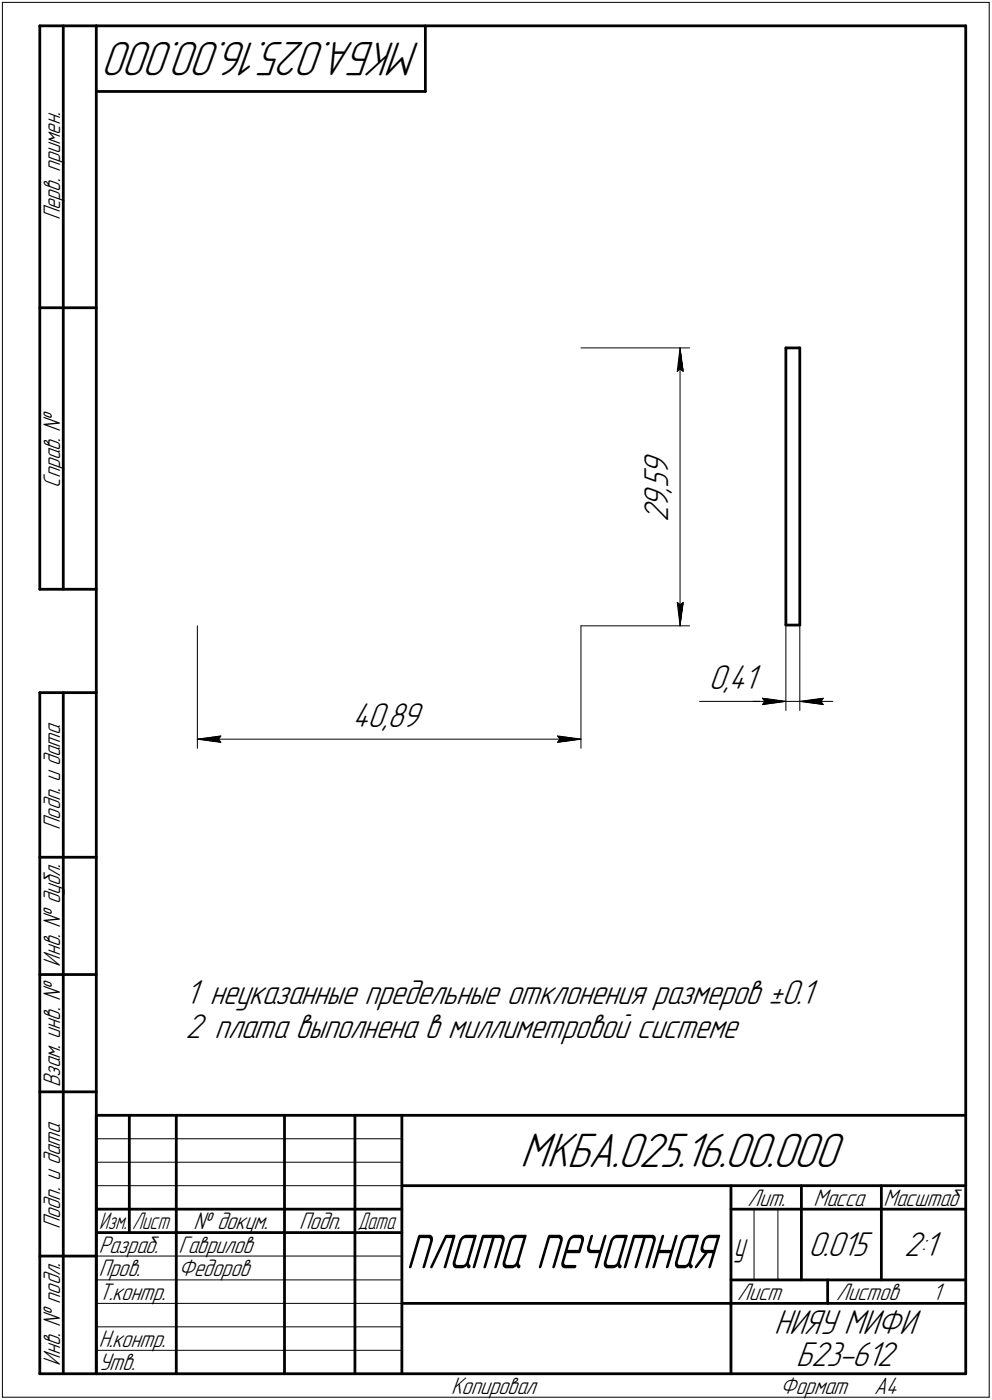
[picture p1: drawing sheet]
<svg xmlns="http://www.w3.org/2000/svg" width="211mm" height="298mm" viewBox="0 0 211 298" stroke-linecap="round" stroke-linejoin="round" font-family="sans-serif">
<g fill="none" stroke="#000" stroke-width=".59">
<path d="M8.5 5.5v120zM8.5 5.5h12zM13.5 5.5v120zM20.5 5.5v287zM20.5 5.5h185zM20.5 19.5h70zM90.5 5.5v14zM205.5 5.5v287zM8.5 65.5h12zM167.2 74.1v59zM167.2 74.1h3zM170.2 74.1v59z"/>
<path d="M8.5 125.5h12zM167.2 133.1h3zM8.5 147.5v145zM8.5 147.5h12zM13.5 147.5v145zM8.5 182.5h12zM8.5 207.5h12zM8.5 232.5h12zM20.5 237.5h185zM20.5 237.5v55zM27.5 237.5v25zM37.5 237.5v55z"/>
<path d="M60.5 237.5v55zM75.5 237.5v55zM85.5 237.5v55zM20.5 257.5h65zM85.5 252.5h120zM155.5 252.5v40zM155.5 257.5h15zM170.5 252.5v20zM170.5 257.5h35zM187.5 252.5v20zM8.5 267.5h12zM20.5 262.5h65z"/>
<path d="M85.5 277.5h70zM155.5 277.5h50zM155.5 272.5h50zM176.1 272.5v5zM8.5 292.5h12zM20.5 292.5h185z"/>
</g>
<g fill="none" stroke="#000" stroke-width=".21">
<path d="M.5 .5v297zM.5 .5h210zM210.5 .5v297zM123.6 74.1h23.1zM144.1 79.1l.6-.5zM144.7 74.1l.7 5zM144.7 78.6l.7 .5zM144.7 74.1l-.6 5zM144.7 74.1v59.2zM42 133.3v26zM123.6 133.3h23.1zM123.6 133.3v26z"/>
<path d="M144.1 128.3l.6 5zM144.1 128.3l.6 .5zM144.7 128.8l.7-.5zM145.4 128.3l-.7 5zM167.2 133.1v18.2zM170.2 133.1v18.2zM42 157.4l5-.7zM42 157.4l5 .7zM42 157.4h81.6zM46.5 157.4l.5 .7zM47 156.7l-.5 .7zM118.6 158.1l5-.7z"/>
<path d="M118.6 156.7l.5 .7zM118.6 156.7l5 .7zM119.1 157.4l-.5 .7zM148.8 149.4h18.4zM160.2 149.4h7zM162.2 148.7l5 .7zM162.2 148.7l.5 .7zM162.2 150l5-.6zM162.7 149.4l-.5 .6zM167.2 149.4h3zM170.2 149.4l5 .6zM170.2 149.4l5-.7z"/>
<path d="M170.2 149.4h7zM174.7 149.4l.5 .6zM175.2 148.7l-.5 .7zM20.5 247.5h65zM20.5 252.5h65zM20.5 242.5h65zM160.4 257.5v15zM165.5 257.5v15zM20.5 267.5h65zM20.5 272.5h65zM20.5 277.5h65zM.5 297.5h210z"/>
<path d="M20.5 282.5h65zM20.5 287.5h65z"/>
</g>
<g fill="#fff" stroke="#fff" stroke-width=".21">
<path d="M136.6 96.1h7.2zM136.6 96.2h7.2zM136.6 96.3h7.2zM136.6 96.4h7.2zM136.6 96.4h7.2zM136.6 96.5h7.2zM136.6 96.6h7.2zM136.6 96.7h7.2zM136.6 96.8h7.2zM136.6 96.9h7.2zM136.6 96.9h7.2zM136.6 97h7.2zM136.6 97.1h7.2zM136.6 97.2h7.2zM136.6 97.3h7.2zM136.6 97.4h7.2zM136.6 97.5h7.2zM136.6 97.5h7.2zM136.6 97.6h7.2zM136.6 97.7h7.2zM136.6 97.8h7.2zM136.6 97.9h7.2zM136.6 98h7.2zM136.6 98h7.2zM136.6 98.1h7.2zM136.6 98.2h7.2zM136.6 98.3h7.2zM136.6 98.4h7.2zM136.6 98.5h7.2zM136.6 98.6h7.2zM136.6 98.6h7.2zM136.6 98.7h7.2zM136.6 98.8h7.2zM136.6 98.9h7.2zM136.6 99h7.2zM136.6 99.1h7.2zM136.6 99.1h7.2zM136.6 99.2h7.2zM136.6 99.3h7.2zM136.6 99.4h7.2zM136.6 99.5h7.2zM136.6 99.6h7.2zM136.6 99.7h7.2zM136.6 99.7h7.2zM136.6 99.8h7.2zM136.6 99.9h7.2zM136.6 100h7.2zM136.6 100.1h7.2zM136.6 100.2h7.2zM136.6 100.2h7.2zM136.6 100.3h7.2zM136.6 100.4h7.2zM136.6 100.5h7.2zM136.6 100.6h7.2zM136.6 100.7h7.2zM136.6 100.8h7.2zM136.6 100.8h7.2zM136.6 100.9h7.2zM136.6 101h7.2zM136.6 101.1h7.2zM136.6 101.2h7.2zM136.6 101.3h7.2zM136.6 101.3h7.2zM136.6 101.4h7.2zM136.6 101.5h7.2zM136.6 101.6h7.2zM136.6 101.7h7.2zM136.6 101.8h7.2zM136.6 101.9h7.2zM136.6 101.9h7.2zM136.6 102h7.2zM136.6 102.1h7.2zM136.6 102.2h7.2zM136.6 102.3h7.2zM136.6 102.4h7.2zM136.6 102.4h7.2zM136.6 102.5h7.2zM136.6 102.6h7.2zM136.6 102.7h7.2zM136.6 102.8h7.2zM136.6 102.9h7.2zM136.6 103h7.2zM136.6 103h7.2zM136.6 103.1h7.2zM136.6 103.2h7.2zM136.6 103.3h7.2zM136.6 103.4h7.2zM136.6 103.5h7.2zM136.6 103.5h7.2zM136.6 103.6h7.2zM136.6 103.7h7.2zM136.6 103.8h7.2zM136.6 103.9h7.2zM136.6 104h7.2zM136.6 104.1h7.2zM136.6 104.1h7.2zM136.6 104.2h7.2zM136.6 104.3h7.2zM136.6 104.4h7.2zM136.6 104.5h7.2zM136.6 104.6h7.2zM136.6 104.6h7.2zM136.6 104.7h7.2zM136.6 104.8h7.2zM136.6 104.9h7.2zM136.6 105h7.2zM136.6 105.1h7.2zM136.6 105.2h7.2zM136.6 105.2h7.2zM136.6 105.3h7.2zM136.6 105.4h7.2zM136.6 105.5h7.2zM136.6 105.6h7.2zM136.6 105.7h7.2zM136.6 105.7h7.2zM136.6 105.8h7.2zM136.6 105.9h7.2zM136.6 106h7.2zM136.6 106.1h7.2zM136.6 106.2h7.2zM136.6 106.3h7.2zM136.6 106.3h7.2zM136.6 106.4h7.2zM136.6 106.5h7.2zM136.6 106.6h7.2zM136.6 106.7h7.2zM136.6 106.8h7.2zM136.6 106.8h7.2zM136.6 106.9h7.2zM136.6 107h7.2zM136.6 107.1h7.2zM136.6 107.2h7.2zM136.6 107.3h7.2zM136.6 107.4h7.2zM136.6 107.4h7.2zM136.6 107.5h7.2zM136.6 107.6h7.2zM136.6 107.7h7.2zM136.6 107.8h7.2zM136.6 107.9h7.2zM136.6 107.9h7.2zM136.6 108h7.2zM136.6 108.1h7.2zM136.6 108.2h7.2zM136.6 108.3h7.2zM136.6 108.4h7.2zM136.6 108.5h7.2zM136.6 108.5h7.2zM136.6 108.6h7.2zM136.6 108.7h7.2zM136.6 108.8h7.2zM136.6 108.9h7.2zM136.6 109h7.2zM136.6 109.1h7.2zM136.6 109.1h7.2zM136.6 109.2h7.2zM136.6 109.3h7.2zM136.6 109.4h7.2zM136.6 109.5h7.2zM136.6 109.6h7.2zM136.6 109.6h7.2zM136.6 109.7h7.2zM136.6 109.8h7.2zM136.6 109.9h7.2zM136.6 110h7.2zM136.6 110.1h7.2zM136.6 110.2h7.2zM136.6 110.2h7.2zM136.6 110.3h7.2zM136.6 110.4h7.2zM136.6 110.5h7.2zM136.6 110.6h7.2zM136.6 110.7h7.2zM136.6 110.7h7.2zM136.6 110.8h7.2zM136.6 110.9h7.2zM136.6 111h7.2zM136.6 111.1h7.2zM136.6 111.2h7.2z"/>
<path d="M144.6 74.3h.3zM144.6 74.4h.3zM144.6 74.5h.3zM144.5 74.6h.4zM144.5 74.7h.4zM144.4 74.8h.6zM144.4 74.8h.6zM144.4 74.9h.7zM144.4 75h.7zM144.4 75.1h.8zM144.4 75.2h.8zM144.3 75.3h.9zM144.3 75.4h1zM144.2 75.4h1.1zM144.2 75.5h1.2zM144.2 75.6h1.2zM144.1 75.7h1.4zM144.1 75.8h1.4zM144 75.9h1.5zM144 75.9h1.5zM144 76h1.5zM144 76.1h1.5zM144 76.2h1.5zM144 76.3h1.5zM144 76.4h1.5zM144 76.5h1.5zM143.9 76.5h1.7zM143.9 76.6h1.7zM143.9 76.7h1.7zM143.9 76.8h1.7zM143.9 76.9h1.7zM143.9 77h1.7zM143.9 77h1.7zM143.8 77.1h1.9zM143.8 77.2h1.9zM143.8 77.3h1.9zM143.8 77.4h1.9zM143.8 77.5h1.9zM143.8 77.6h1.9zM143.8 77.6h1.9zM143.8 77.7h1.9zM143.8 77.8h2zM143.8 77.9h2zM143.8 78h2zM143.8 78.1h2zM143.8 78.1h2zM143.8 78.2h2zM143.8 78.3h2zM143.7 78.4h2.2zM143.7 78.5h2.2zM143.7 78.6h2.2zM143.7 78.7h2.2zM143.7 78.7h2.2zM143.7 78.8h2.2zM143.7 78.9h2.2zM143.6 79h2.4zM143.6 79.1h2.4zM143.6 79.2h2.4zM143.6 79.2h2.4zM143.6 79.3h2.4zM143.6 79.4h2.4zM143.6 79.5h2.4z"/>
<path d="M143.5 127.8h2.5zM143.6 127.8h2.4zM143.6 127.9h2.4zM143.6 128h2.4zM143.6 128.1h2.4zM143.6 128.2h2.4zM143.6 128.3h2.4zM143.6 128.4h2.4zM143.7 128.4h2.2zM143.7 128.5h2.2zM143.7 128.6h2.2zM143.7 128.7h2.2zM143.7 128.8h2.2zM143.7 128.9h2.2zM143.7 128.9h2.2zM143.8 129h2zM143.8 129.1h2zM143.8 129.2h2zM143.8 129.3h2zM143.8 129.4h2zM143.8 129.5h2zM143.8 129.5h2zM143.8 129.6h1.9zM143.8 129.7h1.9zM143.8 129.8h1.9zM143.8 129.9h1.9zM143.8 130h1.9zM143.8 130h1.9zM143.8 130.1h1.9zM143.8 130.2h1.9zM143.9 130.3h1.7zM143.9 130.4h1.7zM143.9 130.5h1.7zM143.9 130.6h1.7zM143.9 130.6h1.7zM143.9 130.7h1.7zM143.9 130.8h1.7zM144 130.9h1.5zM144 131h1.5zM144 131.1h1.5zM144 131.1h1.5zM144 131.2h1.5zM144 131.3h1.5zM144 131.4h1.5zM144 131.5h1.5zM144.1 131.6h1.4zM144.1 131.7h1.4zM144.2 131.7h1.2zM144.2 131.8h1.2zM144.2 131.9h1.1zM144.3 132h1zM144.3 132.1h.9zM144.4 132.2h.8zM144.4 132.2h.8zM144.4 132.3h.7zM144.4 132.4h.7zM144.4 132.5h.6zM144.4 132.6h.6zM144.5 132.7h.4zM144.5 132.8h.4zM144.6 132.8h.3zM144.6 132.9h.3zM144.6 133h.3z"/>
<path d="M75 149.3h15.6zM75 149.4h15.6zM75 149.4h15.6zM75 149.5h15.6zM75 149.6h15.6zM75 149.7h15.6zM75 149.8h15.6zM75 149.9h15.6zM75 149.9h15.6zM75 150h15.6zM75 150.1h15.6zM75 150.2h15.6zM75 150.3h15.6zM75 150.4h15.6zM75 150.5h15.6zM75 150.5h15.6zM75 150.6h15.6zM75 150.7h15.6zM75 150.8h15.6zM75 150.9h15.6zM75 151h15.6zM75 151h15.6zM75 151.1h15.6zM75 151.2h15.6zM75 151.3h15.6zM75 151.4h15.6zM75 151.5h15.6zM75 151.6h15.6zM75 151.6h15.6zM75 151.7h15.6zM75 151.8h15.6zM75 151.9h15.6zM75 152h15.6zM75 152.1h15.6zM75 152.1h15.6zM75 152.2h15.6zM75 152.3h15.6zM75 152.4h15.6zM75 152.5h15.6zM75 152.6h15.6zM75 152.7h15.6zM75 152.7h15.6zM75 152.8h15.6zM75 152.9h15.6zM75 153h15.6zM75 153.1h15.6zM75 153.2h15.6zM75 153.2h15.6zM75 153.3h15.6zM75 153.4h15.6zM75 153.5h15.6zM75 153.6h15.6zM75 153.7h15.6zM75 153.8h15.6zM75 153.8h15.6zM75 153.9h15.6zM75 154h15.6zM75 154.1h15.6zM75 154.2h15.6zM75 154.3h15.6zM75 154.3h15.6zM75 154.4h15.6zM75 154.5h15.6zM75 154.6h15.6zM75 154.7h15.6zM75 154.8h15.6zM75 154.9h15.6zM75 154.9h15.6zM75 155h15.6zM75 155.1h15.6zM75 155.2h15.6zM75 155.3h15.6zM75 155.4h15.6zM75 155.4h15.6zM75 155.5h15.6zM75 155.6h15.6zM75 155.7h15.6zM75 155.8h15.6zM75 155.9h15.6zM75 156h15.6zM75 156h15.6zM75 156.1h15.6zM75 156.2h15.6zM75 156.3h15.6z"/>
<path d="M46.9 156.2h.6zM46.3 156.3h1.2zM45.6 156.4h1.9zM45 156.5h2.5zM44.4 156.5h3.1zM43.8 156.6h3.7zM43.6 156.7h3.9zM43.4 156.8h4.1zM43.2 156.9h4.3zM43 157h4.5zM42.8 157.1h4.7zM42.6 157.1h4.9zM42.4 157.2h5.1zM42.2 157.3h5.3zM42 157.4h5.5zM42.2 157.5h5.3zM42.4 157.6h5.1zM42.6 157.6h4.9zM42.8 157.7h4.7zM43 157.8h4.5zM43.2 157.9h4.3zM43.4 158h4.1zM43.6 158.1h3.9zM43.8 158.2h3.7zM44.5 158.2h3zM45.3 158.3h2.2zM46.1 158.4h1.4zM46.8 158.5h.7z"/>
<path d="M118.1 156.2h.7zM118.1 156.3h1.3zM118.1 156.4h1.9zM118.1 156.5h2.5zM118.1 156.5h3.1zM118.1 156.6h3.7zM118.1 156.7h4zM118.1 156.8h4.2zM118.1 156.9h4.3zM118.1 157h4.6zM118.1 157.1h4.8zM118.1 157.1h4.9zM118.1 157.2h5.2zM118.1 157.3h5.3zM118.1 157.4h5.5zM118.1 157.5h5.3zM118.1 157.6h5.2zM118.1 157.6h4.9zM118.1 157.7h4.8zM118.1 157.8h4.6zM118.1 157.9h4.3zM118.1 158h4.2zM118.1 158.1h4zM118.1 158.2h3.7zM118.1 158.2h3.1zM118.1 158.3h2.3zM118.1 158.4h1.5zM118.1 158.5h.8z"/>
<path d="M150.9 141.2h11.3zM150.9 141.3h11.3zM150.9 141.4h11.3zM150.9 141.5h11.3zM150.9 141.6h11.3zM150.9 141.6h11.3zM150.9 141.7h11.3zM150.9 141.8h11.3zM150.9 141.9h11.3zM150.9 142h11.3zM150.9 142.1h11.3zM150.9 142.2h11.3zM150.9 142.2h11.3zM150.9 142.3h11.3zM150.9 142.4h11.3zM150.9 142.5h11.3zM150.9 142.6h11.3zM150.9 142.7h11.3zM150.9 142.7h11.3zM150.9 142.8h11.3zM150.9 142.9h11.3zM150.9 143h11.3zM150.9 143.1h11.3zM150.9 143.2h11.3zM150.9 143.3h11.3zM150.9 143.3h11.3zM150.9 143.4h11.3zM150.9 143.5h11.3zM150.9 143.6h11.3zM150.9 143.7h11.3zM150.9 143.8h11.3zM150.9 143.8h11.3zM150.9 143.9h11.3zM150.9 144h11.3zM150.9 144.1h11.3zM150.9 144.2h11.3zM150.9 144.3h11.3zM150.9 144.4h11.3zM150.9 144.4h11.3zM150.9 144.5h11.3zM150.9 144.6h11.3zM150.9 144.7h11.3zM150.9 144.8h11.3zM150.9 144.9h11.3zM150.9 144.9h11.3zM150.9 145h11.3zM150.9 145.1h11.3zM150.9 145.2h11.3zM150.9 145.3h11.3zM150.9 145.4h11.3zM150.9 145.5h11.3zM150.9 145.5h11.3zM150.9 145.6h11.3zM150.9 145.7h11.3zM150.9 145.8h11.3zM150.9 145.9h11.3zM150.9 146h11.3zM150.9 146h11.3zM150.9 146.1h11.3zM150.9 146.2h11.3zM150.9 146.3h11.3zM150.9 146.4h11.3zM150.9 146.5h11.3zM150.9 146.6h11.3zM150.9 146.6h11.3zM150.9 146.7h11.3zM150.9 146.8h11.3zM150.9 146.9h11.3zM150.9 147h11.3zM150.9 147.1h11.3zM150.9 147.2h11.3zM150.9 147.2h11.3zM150.9 147.3h11.3zM150.9 147.4h11.3zM150.9 147.5h11.3zM150.9 147.6h11.3zM150.9 147.7h11.3zM150.9 147.7h11.3zM150.9 147.8h11.3zM150.9 147.9h11.3zM150.9 148h11.3zM150.9 148.1h11.3zM150.9 148.2h11.3zM150.9 148.3h11.3z"/>
<path d="M161.7 148.2h.7zM161.7 148.3h1.3zM161.7 148.3h1.9zM161.7 148.4h2.6zM161.7 148.5h3.1zM161.7 148.6h3.7zM161.7 148.7h4zM161.7 148.8h4.2zM161.7 148.8h4.3zM161.7 148.9h4.6zM161.7 149h4.8zM161.7 149.1h4.9zM161.7 149.2h5.2zM161.7 149.3h5.3zM161.7 149.4h5.5zM161.7 149.4h5.3zM161.7 149.5h5.2zM161.7 149.6h4.9zM161.7 149.7h4.8zM161.7 149.8h4.6zM161.7 149.9h4.3zM161.7 149.9h4.2zM161.7 150h4zM161.7 150.1h3.7zM161.7 150.2h3.1zM161.7 150.3h2.3zM161.7 150.4h1.5zM161.7 150.5h.8z"/>
<path d="M175.1 148.2h.6zM174.5 148.3h1.2zM173.8 148.3h1.9zM173.2 148.4h2.5zM172.6 148.5h3.1zM172 148.6h3.7zM171.8 148.7h3.9zM171.6 148.8h4.1zM171.4 148.8h4.3zM171.2 148.9h4.5zM171 149h4.7zM170.8 149.1h4.9zM170.6 149.2h5.1zM170.4 149.3h5.3zM170.2 149.4h5.5zM170.4 149.4h5.3zM170.6 149.5h5.1zM170.8 149.6h4.9zM171 149.7h4.7zM171.2 149.8h4.5zM171.4 149.9h4.3zM171.6 149.9h4.1zM171.8 150h3.9zM172 150.1h3.7zM172.7 150.2h3zM173.5 150.3h2.2zM174.2 150.4h1.5zM175 150.5h.7z"/>
</g>
<g fill="#000" stroke="#000" stroke-width=".21">
<path d="M144.5 75.5h.2zM144.5 75.6h.2zM144.5 75.7h.2zM144.5 75.8h.2zM144.5 75.9h.2zM144.5 75.9h.2zM144.5 76h.2zM144.5 76.1h.2zM144.5 76.2h.2zM144.4 76.3h.3zM144.4 76.4h.3zM144.4 76.5h.3zM144.4 76.5h.3zM144.4 76.6h.3zM144.4 76.7h.3zM144.4 76.8h.3zM144.4 76.9h.3zM144.4 77h.3zM144.4 77h.3zM144.4 77.1h.3zM144.4 77.2h.3zM144.4 77.3h.3zM144.4 77.4h.3zM144.4 77.5h.3zM144.4 77.6h.3zM144.4 77.6h.3zM144.3 77.7h.4zM144.3 77.8h.4zM144.3 77.9h.4zM144.3 78h.4zM144.3 78.1h.4zM144.3 78.1h.4zM144.3 78.2h.4zM144.3 78.3h.4zM144.2 78.4h.5zM144.2 78.5h.5zM144.2 78.6h.5zM144.2 78.7h.4zM144.2 78.7h.3zM144.2 78.8h.2zM144.2 78.9h.2z"/>
<path d="M144.7 74.8h.2zM144.7 74.8h.2zM144.7 74.9h.2zM144.7 75h.2zM144.7 75.1h.2zM144.7 75.2h.2zM144.7 75.3h.2zM144.7 75.4h.2zM144.7 75.4h.2zM144.7 75.5h.2zM144.7 75.6h.2zM144.7 75.7h.2zM144.7 75.8h.2zM144.7 75.9h.2zM144.7 75.9h.2zM144.7 76h.3zM144.7 76.1h.3zM144.7 76.2h.3zM144.7 76.3h.3zM144.7 76.4h.3zM144.7 76.5h.3zM144.7 76.5h.3zM144.7 76.6h.4zM144.7 76.7h.4zM144.7 76.8h.4zM144.7 76.9h.4zM144.7 77h.4zM144.7 77h.4zM144.7 77.1h.4zM144.7 77.2h.5zM144.7 77.3h.5zM144.7 77.4h.5zM144.7 77.5h.5zM144.7 77.6h.5zM144.7 77.6h.5zM144.7 77.7h.5zM144.7 77.8h.5zM144.7 77.9h.6zM144.7 78h.6zM144.7 78.1h.6zM144.7 78.1h.6zM144.7 78.2h.6zM144.7 78.3h.6zM144.7 78.4h.6zM144.7 78.5h.7zM144.7 78.6h.7zM144.9 78.7h.5zM144.9 78.7h.5zM145 78.8h.4zM145.2 78.9h.2z"/>
<path d="M144.2 128.4h.2zM144.2 128.5h.2zM144.2 128.6h.3zM144.2 128.7h.4zM144.2 128.8h.5zM144.2 128.9h.5zM144.2 128.9h.5zM144.3 129h.4zM144.3 129.1h.4zM144.3 129.2h.4zM144.3 129.3h.4zM144.3 129.4h.4zM144.3 129.5h.4zM144.3 129.5h.4zM144.3 129.6h.4zM144.4 129.7h.3zM144.4 129.8h.3zM144.4 129.9h.3zM144.4 130h.3zM144.4 130h.3zM144.4 130.1h.3zM144.4 130.2h.3zM144.4 130.3h.3zM144.4 130.4h.3zM144.4 130.5h.3zM144.4 130.6h.3zM144.4 130.6h.3zM144.4 130.7h.3zM144.4 130.8h.3zM144.4 130.9h.3zM144.4 131h.3zM144.4 131.1h.3zM144.5 131.1h.2zM144.5 131.2h.2zM144.5 131.3h.2zM144.5 131.4h.2zM144.5 131.5h.2zM144.5 131.6h.2zM144.5 131.7h.2zM144.5 131.7h.2zM144.5 131.8h.2z"/>
<path d="M145.2 128.4h.2zM145 128.5h.4zM144.9 128.6h.5zM144.9 128.7h.5zM144.7 128.8h.7zM144.7 128.9h.7zM144.7 128.9h.6zM144.7 129h.6zM144.7 129.1h.6zM144.7 129.2h.6zM144.7 129.3h.6zM144.7 129.4h.6zM144.7 129.5h.6zM144.7 129.5h.5zM144.7 129.6h.5zM144.7 129.7h.5zM144.7 129.8h.5zM144.7 129.9h.5zM144.7 130h.5zM144.7 130h.5zM144.7 130.1h.5zM144.7 130.2h.4zM144.7 130.3h.4zM144.7 130.4h.4zM144.7 130.5h.4zM144.7 130.6h.4zM144.7 130.6h.4zM144.7 130.7h.4zM144.7 130.8h.3zM144.7 130.9h.3zM144.7 131h.3zM144.7 131.1h.3zM144.7 131.1h.3zM144.7 131.2h.3zM144.7 131.3h.3zM144.7 131.4h.2zM144.7 131.5h.2zM144.7 131.6h.2zM144.7 131.7h.2zM144.7 131.7h.2zM144.7 131.8h.2zM144.7 131.9h.2zM144.7 132h.2zM144.7 132.1h.2zM144.7 132.2h.2zM144.7 132.2h.2zM144.7 132.3h.2zM144.7 132.4h.2zM144.7 132.5h.2zM144.7 132.6h.2z"/>
<path d="M42 157.4h4.5zM42.7 157.5h3.9zM43.3 157.6h3.4zM43.9 157.6h2.8zM44.5 157.7h2.2zM45.1 157.8h1.7zM45.8 157.9h1.1zM46.4 158h.6z"/>
<path d="M46.4 156.8h.6zM45.8 156.9h1.1zM45.1 157h1.7zM44.5 157.1h2.2zM43.9 157.1h2.8zM43.3 157.2h3.4zM42.7 157.3h3.9z"/>
<path d="M118.7 156.8h.6zM118.8 156.9h1.1zM118.9 157h1.7zM118.9 157.1h2.3zM119 157.1h2.8zM119 157.2h3.4zM119.1 157.3h3.9z"/>
<path d="M119.1 157.4h4.5zM119.1 157.5h3.9zM119 157.6h3.4zM119 157.6h2.8zM118.9 157.7h2.3zM118.9 157.8h1.7zM118.8 157.9h1.1zM118.7 158h.6z"/>
<path d="M162.3 148.8h.6zM162.4 148.8h1.1zM162.5 148.9h1.7zM162.5 149h2.3zM162.6 149.1h2.8zM162.6 149.2h3.4zM162.7 149.3h3.9z"/>
<path d="M162.7 149.4h4.5zM162.7 149.4h3.9zM162.6 149.5h3.4zM162.6 149.6h2.8zM162.5 149.7h2.3zM162.5 149.8h1.7zM162.4 149.9h1.1zM162.3 149.9h.6z"/>
<path d="M170.2 149.4h4.5zM170.9 149.4h3.9zM171.4 149.5h3.4zM172.1 149.6h2.8zM172.7 149.7h2.2zM173.3 149.8h1.7zM174 149.9h1.1zM174.6 149.9h.6z"/>
<path d="M174.6 148.8h.6zM174 148.8h1.1zM173.3 148.9h1.7zM172.7 149h2.2zM172.1 149.1h2.8zM171.4 149.2h3.4zM170.9 149.3h3.9z"/>
</g>
<text font-size="15.2" x="86.4" y="270.1">плата печатная</text>
<g font-size="10.9">
<text x="89.5" y="9" transform="rotate(-180 89.5 9)">МКБА.025.16.00.000</text>
<text x="110.7" y="248.5">МКБА.025.16.00.000</text>
</g>
<g font-size="7.8">
<text x="142.2" y="101.1" transform="rotate(-90 142.2 101.1)">9</text>
<text x="142.2" y="104.9" transform="rotate(-90 142.2 104.9)">,</text>
<text x="142.2" y="103.8" transform="rotate(-90 142.2 103.8)">5</text>
<text x="142.2" y="111.3" transform="rotate(-90 142.2 111.3)">2</text>
<text x="142.2" y="108.1" transform="rotate(-90 142.2 108.1)">9</text>
<text x="150.9" y="146.8">0,41</text>
<text x="75" y="154.8">40,89</text>
<text x="39.5" y="213.8">1 неуказанные предельные отклонения размеров ±0.1</text>
<text x="39.5" y="221">2 плата выполнена в миллиметровой системе</text>
<text x="172" y="267.5">0.015</text>
<text x="192.4" y="267.5">2:1</text>
<text x="164.7" y="284.1">НИЯУ МИФИ</text>
<text x="169.4" y="291">Б23-612</text>
</g>
<text font-size="7.6" x="156.2" y="267.5">у</text>
<g font-size="5.4">
<text x="12.8" y="46.9" transform="rotate(-90 12.8 46.9)">Перв. примен.</text>
<text x="12.8" y="103.8" transform="rotate(-90 12.8 103.8)">Справ. !</text>
<text x="12.8" y="176.7" transform="rotate(-90 12.8 176.7)">Подп. и дата</text>
<text x="12.8" y="205.8" transform="rotate(-90 12.8 205.8)">Инв. ! дубл.</text>
<text x="12.8" y="231.6" transform="rotate(-90 12.8 231.6)">Взам. инв. !</text>
<text x="159.1" y="256.8">Лит.</text>
<text x="173.1" y="256.8">Масса</text>
<text x="188" y="256.8">Масштаб</text>
<text x="12.8" y="261.7" transform="rotate(-90 12.8 261.7)">Подп. и дата</text>
<text x="41.2" y="261.8">! докум.</text>
<text x="63.6" y="261.8">Подп.</text>
<text x="21" y="266.8">Разраб.</text>
<text x="38" y="266.8">Гаврилов</text>
<text x="21" y="271.8">Пров.</text>
<text x="38" y="271.8">Федоров</text>
<text x="21" y="276.8">Т.контр.</text>
<text x="156.9" y="276.8">Лист</text>
<text x="177.9" y="276.8">Листов</text>
<text x="198.4" y="276.8">1</text>
<text x="21" y="286.8">Н.контр.</text>
<text x="12.8" y="290.8" transform="rotate(-90 12.8 290.8)">Инв. ! подл.</text>
<text x="21" y="291.8">Утв.</text>
<text x="96" y="296.8">Копировал</text>
<text x="166" y="296.8">Формат</text>
<text x="186" y="296.8">A4</text>
</g>
<g font-size="5.3">
<text x="21.1" y="261.8">Изм.</text>
<text x="28.1" y="261.8">Лист</text>
<text x="76.1" y="261.8">Дата</text>
</g>
</svg>
